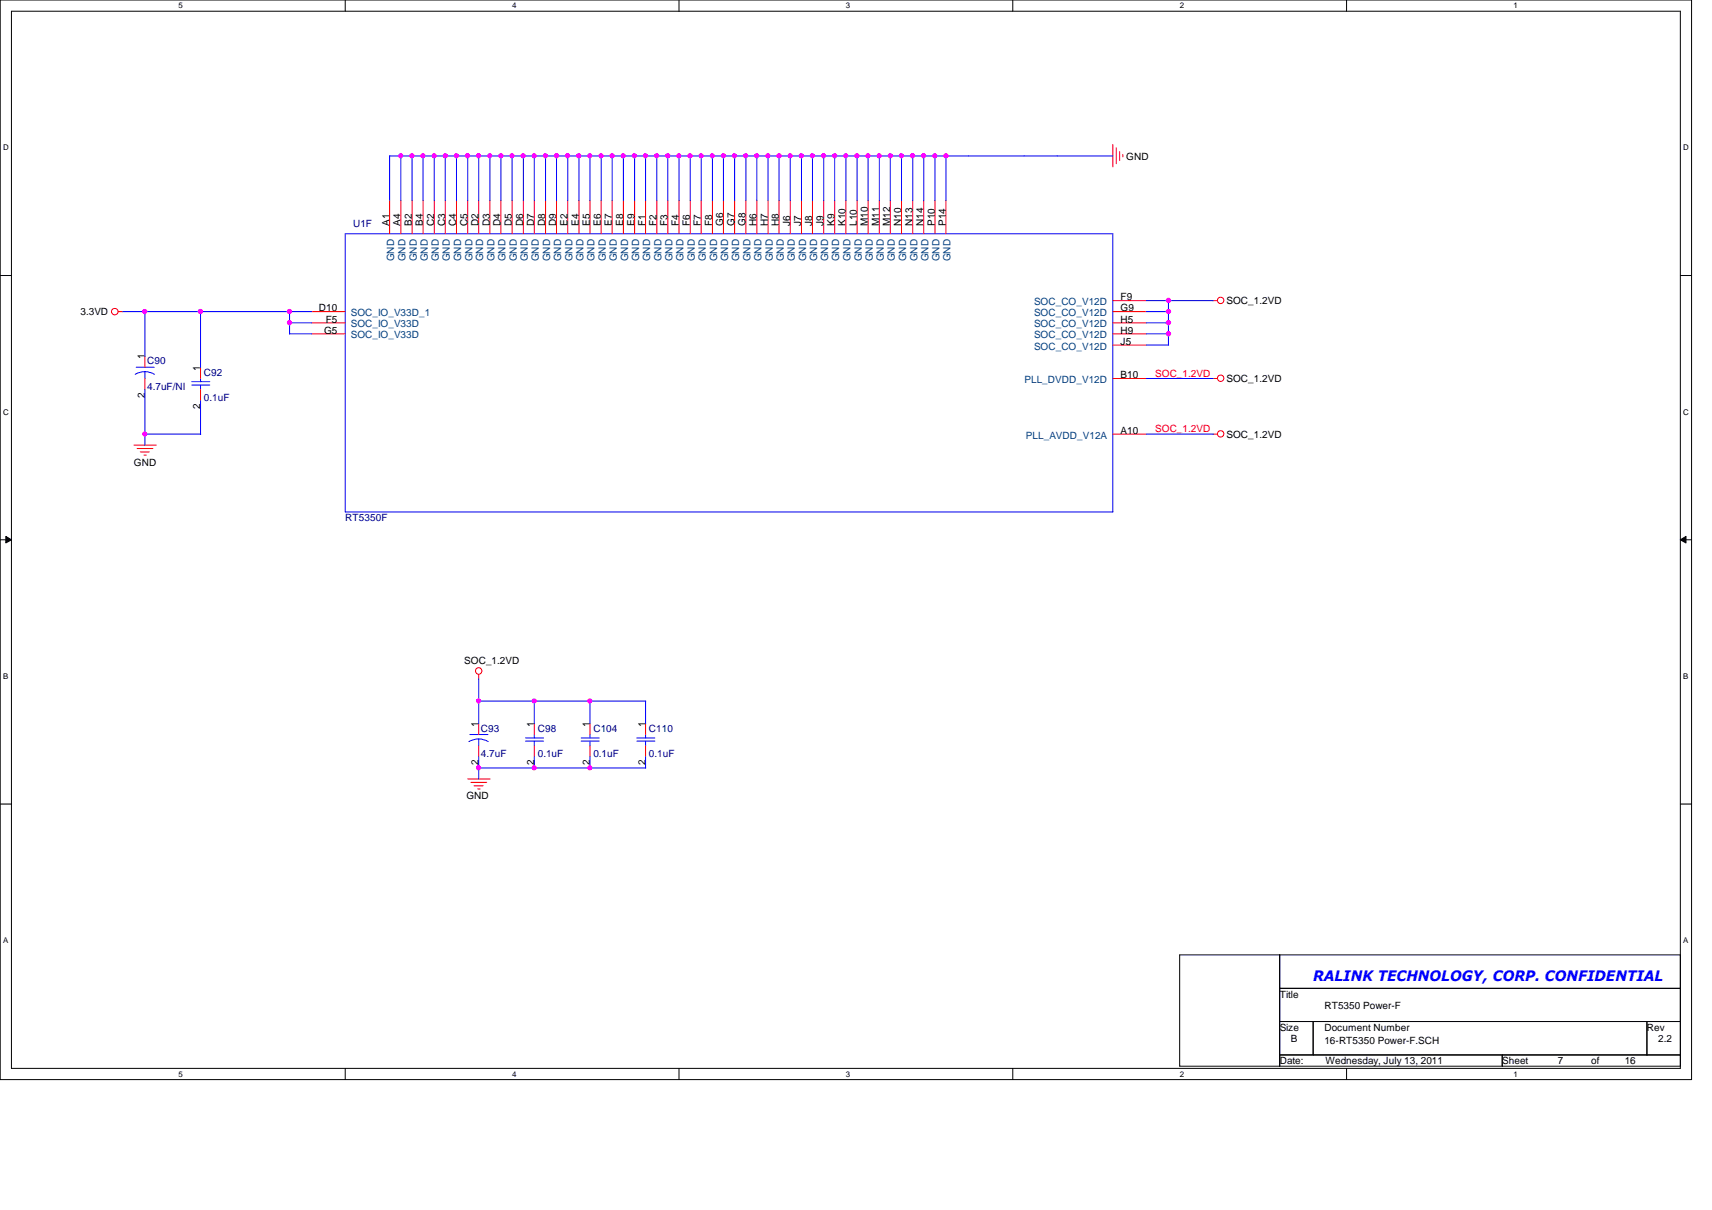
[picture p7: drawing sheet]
<svg xmlns="http://www.w3.org/2000/svg" width="297mm" height="210mm" viewBox="0 0 297 210" stroke-linecap="round" stroke-linejoin="round" font-family="sans-serif">
<path d="M0 0h293.5v187.3h-293.5zM2 1.9h289.5v183.4h-289.5z" fill="none" stroke="#000" stroke-width=".17"/>
<g fill="#fff">
<path d="M30.9 .2h.8v1.5h-.8z"/>
<path d="M30.9 185.5h.8v1.6h-.8z"/>
</g>
<path d="M59.9 0v1.9M59.9 185.3v2" fill="none" stroke="#000" stroke-width=".17"/>
<g fill="#fff">
<path d="M88.9 .2h.7v1.5h-.7z"/>
<path d="M88.9 185.5h.7v1.6h-.7z"/>
</g>
<path d="M117.8 0v1.9M117.8 185.3v2" fill="none" stroke="#000" stroke-width=".17"/>
<g fill="#fff">
<path d="M146.8 .2h.7v1.5h-.7z"/>
<path d="M146.8 185.5h.7v1.6h-.7z"/>
</g>
<path d="M175.7 0v1.9M175.7 185.3v2" fill="none" stroke="#000" stroke-width=".17"/>
<g fill="#fff">
<path d="M204.7 .2h.7v1.5h-.7z"/>
<path d="M204.7 185.5h.7v1.6h-.7z"/>
</g>
<path d="M233.6 0v1.9M233.6 185.3v2" fill="none" stroke="#000" stroke-width=".17"/>
<g fill="#fff">
<path d="M262.6 .2h.8v1.5h-.8z"/>
<path d="M262.6 185.5h.8v1.6h-.8z"/>
<path d="M.5 24.8h1v1.6h-1z"/>
<path d="M292.1 24.8h.9v1.6h-.9z"/>
<path d="M.5 70.7h1v1.5h-1z"/>
<path d="M292.1 70.7h.9v1.5h-.9z"/>
</g>
<path d="M0 47.8h2M291.5 47.8h2" fill="none" stroke="#000" stroke-width=".17"/>
<g fill="#fff">
<path d="M.5 116.5h.9v1.6h-.9z"/>
<path d="M292.1 116.5h.8v1.6h-.8z"/>
</g>
<path d="M0 93.6h2M1 93l1 .6-1 .6zM291.5 93.6l1-.6v1.2zM291.5 93.6h2" fill="none" stroke="#000" stroke-width=".17"/>
<path d="M1 93l1 .6-1 .6zM291.5 93.6l1-.6v1.2z" fill="#000"/>
<g fill="#fff">
<path d="M.5 162.4h.9v1.5h-.9z"/>
<path d="M292.1 162.4h.8v1.5h-.8z"/>
</g>
<path d="M0 139.5h2M291.5 139.5h2M204.7 165.7h86.8v19.3h-86.8zM222 171.4h69.5M222 165.7v19.3M222 177.2h69.5M227.8 177.2v5.8M285.7 177.2v5.8M222 183h69.5M260.6 183v2" fill="none" stroke="#000" stroke-width=".17"/>
<g fill="none" stroke="#f00" stroke-width=".17">
<path d="M67.6 34.8v5.8M69.6 34.8v5.8M71.5 34.8v5.8M73.4 34.8v5.8M75.3 34.8v5.8M77.3 34.8v5.8M79.2 34.8v5.8M81.1 34.8v5.8M83.1 34.8v5.8M85 34.8v5.8M86.9 34.8v5.8M88.9 34.8v5.8"/>
<path d="M90.8 34.8v5.8M92.7 34.8v5.8M94.7 34.8v5.8M96.6 34.8v5.8M98.5 34.8v5.8M100.5 34.8v5.8M102.4 34.8v5.8M104.3 34.8v5.8M106.2 34.8v5.8M108.2 34.8v5.8M110.1 34.8v5.8M112 34.8v5.8"/>
<path d="M114 34.8v5.8M115.9 34.8v5.8M117.8 34.8v5.8M119.8 34.8v5.8M121.7 34.8v5.8M123.6 34.8v5.8M125.5 34.8v5.8M127.5 34.8v5.8M129.4 34.8v5.8M131.3 34.8v5.8M133.3 34.8v5.8M135.2 34.8v5.8"/>
<path d="M137.1 34.8v5.8M139.1 34.8v5.8M141 34.8v5.8M142.9 34.8v5.8M144.8 34.8v5.8M146.8 34.8v5.8M148.7 34.8v5.8M150.6 34.8v5.8M152.6 34.8v5.8M154.5 34.8v5.8M156.4 34.8v5.8M158.4 34.8v5.8"/>
<path d="M160.3 34.8v5.8M162.2 34.8v5.8M164.1 34.8v5.8M193.1 25.1v3.9M193.7 25.7v2.7M194.3 26.3v1.6M194.8 26.8v.4M20.5 54.1h.8M54.1 54.1h5.8M54.1 56h5.8M54.1 57.9h5.8M193.1 52.2h5.8"/>
<path d="M193.1 54.1h5.8M193.1 56h5.8M193.1 57.9h5.8M193.1 59.9h5.8M210.4 52.2h.8M23.2 77.2h3.9M23.8 77.8h2.7M24.3 78.4h1.6M25 79h.4M25.1 61.8v1.9M25.1 65.7v1.9M34.8 63.7v2"/>
<path d="M34.8 67.6v1.9M193.1 65.7h5.8M193.1 75.3h5.8M210.4 65.7h.8M210.4 75.3h.8M83.1 117v.8M81.1 135.1h3.9M81.7 135.7h2.8M82.3 136.3h1.5M82.9 136.9h.4M83.1 125.5v1.9M83.1 129.4v1.9"/>
<path d="M92.7 125.5v1.9M92.7 129.4v1.9M102.4 125.5v1.9M102.4 129.4v1.9M112 125.5v1.9M112 129.4v1.9"/>
<circle cx="19.9" cy="54.1" r=".56"/>
<circle cx="211.8" cy="52.1" r=".56"/>
<circle cx="211.8" cy="65.6" r=".56"/>
<circle cx="211.8" cy="75.3" r=".56"/>
<circle cx="83" cy="116.4" r=".56"/>
</g>
<g fill="none" stroke="#00f" stroke-width=".17">
<path d="M67.6 27.1h125.5M67.6 27v7.8M69.6 27.1v7.7M71.5 27.1v7.7M73.4 27.1v7.7M75.3 27.1v7.7M77.3 27.1v7.7M79.2 27.1v7.7M81.1 27.1v7.7M83.1 27.1v7.7M85 27.1v7.7M86.9 27.1v7.7"/>
<path d="M88.9 27.1v7.7M90.8 27.1v7.7M92.7 27.1v7.7M94.7 27.1v7.7M96.6 27.1v7.7M98.5 27.1v7.7M100.5 27.1v7.7M102.4 27.1v7.7M104.3 27.1v7.7M106.2 27.1v7.7M108.2 27.1v7.7M110.1 27.1v7.7"/>
<path d="M112 27.1v7.7M114 27.1v7.7M115.9 27.1v7.7M117.8 27.1v7.7M119.8 27.1v7.7M121.7 27.1v7.7M123.6 27.1v7.7M125.5 27.1v7.7M127.5 27.1v7.7M129.4 27.1v7.7M131.3 27.1v7.7M133.3 27v7.8"/>
<path d="M135.2 27.1v7.7M137.1 27.1v7.7M139.1 27.1v7.7M141 27.1v7.7M142.9 27.1v7.7M144.8 27.1v7.7M146.8 27.1v7.7M148.7 27.1v7.7M150.6 27.1v7.7M152.6 27.1v7.7M154.5 27.1v7.7M156.4 27.1v7.7"/>
<path d="M158.4 27.1v7.7M160.3 27.1v7.7M162.2 27.1v7.7M164.1 27.1v7.7M21.3 54.1h32.8M25.1 54.1v7.7M34.8 54.1v9.7M50.2 57.9h3.9M50.2 56h3.9M50.2 54v4M59.9 40.6h133.2v48.2h-133.2zM198.9 57.9h3.9"/>
<path d="M198.9 52.2h11.6M198.9 56h3.9M198.9 54.1h3.9M198.9 59.9h3.9M202.7 52.2v7.7M23.6 63.7h3.2M25.1 64.5l.9 .1 .8 .3M25.1 64.5l-.7 .1-1 .3M25.1 64.5v1.2M25.1 67.6v9.7M25.1 75.3h9.7M33.3 66.2h3.1"/>
<path d="M33.3 66.8h3.1M34.8 65.6v.6M34.8 66.8v.8M34.8 69.5v5.9M198.9 75.3h11.6M198.9 65.7h11.6M83.1 117.8v7.7M81.5 127.4h3.2M83.1 128.2l.8 .1 .8 .4M83.1 128.2l-.8 .1-.9 .4M83.1 128.2v1.2M83.1 131.3v3.9"/>
<path d="M83.1 133.2h29M83.1 121.6h29M91.2 128h3.1M91.2 128.6h3.1M92.7 121.6v3.9M92.7 127.4v.6M92.7 128.6v.8M92.7 131.3v2M100.8 128h3.2M100.8 128.6h3.2M102.4 121.6v3.9M102.4 127.4v.6"/>
<path d="M102.4 128.6v.8M102.4 131.3v2M110.5 128h3.1M110.5 128.6h3.1M112 121.6v3.9M112 127.4v.6M112 128.6v.8M112 131.3v2"/>
</g>
<circle cx="71.5" cy="27" r=".37" fill="#f0f"/>
<circle cx="71.5" cy="27" r=".37" fill="none" stroke="#f0f" stroke-width=".17"/>
<circle cx="131.3" cy="27" r=".37" fill="#f0f"/>
<circle cx="131.3" cy="27" r=".37" fill="none" stroke="#f0f" stroke-width=".17"/>
<circle cx="73.4" cy="27" r=".37" fill="#f0f"/>
<circle cx="73.4" cy="27" r=".37" fill="none" stroke="#f0f" stroke-width=".17"/>
<circle cx="75.3" cy="27" r=".37" fill="#f0f"/>
<circle cx="75.3" cy="27" r=".37" fill="none" stroke="#f0f" stroke-width=".17"/>
<circle cx="81.1" cy="27" r=".37" fill="#f0f"/>
<circle cx="81.1" cy="27" r=".37" fill="none" stroke="#f0f" stroke-width=".17"/>
<circle cx="77.3" cy="27" r=".37" fill="#f0f"/>
<circle cx="77.3" cy="27" r=".37" fill="none" stroke="#f0f" stroke-width=".17"/>
<circle cx="79.2" cy="27" r=".37" fill="#f0f"/>
<circle cx="79.2" cy="27" r=".37" fill="none" stroke="#f0f" stroke-width=".17"/>
<circle cx="88.8" cy="27" r=".37" fill="#f0f"/>
<circle cx="88.8" cy="27" r=".37" fill="none" stroke="#f0f" stroke-width=".17"/>
<circle cx="85" cy="27" r=".37" fill="#f0f"/>
<circle cx="85" cy="27" r=".37" fill="none" stroke="#f0f" stroke-width=".17"/>
<circle cx="86.9" cy="27" r=".37" fill="#f0f"/>
<circle cx="86.9" cy="27" r=".37" fill="none" stroke="#f0f" stroke-width=".17"/>
<circle cx="92.7" cy="27" r=".37" fill="#f0f"/>
<circle cx="92.7" cy="27" r=".37" fill="none" stroke="#f0f" stroke-width=".17"/>
<circle cx="94.6" cy="27" r=".37" fill="#f0f"/>
<circle cx="94.6" cy="27" r=".37" fill="none" stroke="#f0f" stroke-width=".17"/>
<circle cx="98.5" cy="27" r=".37" fill="#f0f"/>
<circle cx="98.5" cy="27" r=".37" fill="none" stroke="#f0f" stroke-width=".17"/>
<circle cx="104.3" cy="27" r=".37" fill="#f0f"/>
<circle cx="104.3" cy="27" r=".37" fill="none" stroke="#f0f" stroke-width=".17"/>
<circle cx="100.4" cy="27" r=".37" fill="#f0f"/>
<circle cx="100.4" cy="27" r=".37" fill="none" stroke="#f0f" stroke-width=".17"/>
<circle cx="102.3" cy="27" r=".37" fill="#f0f"/>
<circle cx="102.3" cy="27" r=".37" fill="none" stroke="#f0f" stroke-width=".17"/>
<circle cx="113.9" cy="27" r=".37" fill="#f0f"/>
<circle cx="113.9" cy="27" r=".37" fill="none" stroke="#f0f" stroke-width=".17"/>
<circle cx="112" cy="27" r=".37" fill="#f0f"/>
<circle cx="112" cy="27" r=".37" fill="none" stroke="#f0f" stroke-width=".17"/>
<circle cx="108.1" cy="27" r=".37" fill="#f0f"/>
<circle cx="108.1" cy="27" r=".37" fill="none" stroke="#f0f" stroke-width=".17"/>
<circle cx="110.1" cy="27" r=".37" fill="#f0f"/>
<circle cx="110.1" cy="27" r=".37" fill="none" stroke="#f0f" stroke-width=".17"/>
<circle cx="119.7" cy="27" r=".37" fill="#f0f"/>
<circle cx="119.7" cy="27" r=".37" fill="none" stroke="#f0f" stroke-width=".17"/>
<circle cx="117.8" cy="27" r=".37" fill="#f0f"/>
<circle cx="117.8" cy="27" r=".37" fill="none" stroke="#f0f" stroke-width=".17"/>
<circle cx="129.4" cy="27" r=".37" fill="#f0f"/>
<circle cx="129.4" cy="27" r=".37" fill="none" stroke="#f0f" stroke-width=".17"/>
<circle cx="127.4" cy="27" r=".37" fill="#f0f"/>
<circle cx="127.4" cy="27" r=".37" fill="none" stroke="#f0f" stroke-width=".17"/>
<circle cx="123.6" cy="27" r=".37" fill="#f0f"/>
<circle cx="123.6" cy="27" r=".37" fill="none" stroke="#f0f" stroke-width=".17"/>
<circle cx="125.5" cy="27" r=".37" fill="#f0f"/>
<circle cx="125.5" cy="27" r=".37" fill="none" stroke="#f0f" stroke-width=".17"/>
<circle cx="83" cy="27" r=".37" fill="#f0f"/>
<circle cx="83" cy="27" r=".37" fill="none" stroke="#f0f" stroke-width=".17"/>
<circle cx="90.8" cy="27" r=".37" fill="#f0f"/>
<circle cx="90.8" cy="27" r=".37" fill="none" stroke="#f0f" stroke-width=".17"/>
<circle cx="96.6" cy="27" r=".37" fill="#f0f"/>
<circle cx="96.6" cy="27" r=".37" fill="none" stroke="#f0f" stroke-width=".17"/>
<circle cx="106.2" cy="27" r=".37" fill="#f0f"/>
<circle cx="106.2" cy="27" r=".37" fill="none" stroke="#f0f" stroke-width=".17"/>
<circle cx="115.9" cy="27" r=".37" fill="#f0f"/>
<circle cx="115.9" cy="27" r=".37" fill="none" stroke="#f0f" stroke-width=".17"/>
<circle cx="121.6" cy="27" r=".37" fill="#f0f"/>
<circle cx="121.6" cy="27" r=".37" fill="none" stroke="#f0f" stroke-width=".17"/>
<circle cx="202.7" cy="54" r=".37" fill="#f0f"/>
<circle cx="202.7" cy="54" r=".37" fill="none" stroke="#f0f" stroke-width=".17"/>
<circle cx="202.7" cy="57.9" r=".38" fill="#f0f"/>
<circle cx="202.7" cy="57.9" r=".38" fill="none" stroke="#f0f" stroke-width=".17"/>
<circle cx="202.7" cy="56" r=".37" fill="#f0f"/>
<circle cx="202.7" cy="56" r=".37" fill="none" stroke="#f0f" stroke-width=".17"/>
<circle cx="202.7" cy="52.1" r=".38" fill="#f0f"/>
<circle cx="202.7" cy="52.1" r=".38" fill="none" stroke="#f0f" stroke-width=".17"/>
<circle cx="25.1" cy="75.3" r=".37" fill="#f0f"/>
<circle cx="25.1" cy="75.3" r=".37" fill="none" stroke="#f0f" stroke-width=".17"/>
<circle cx="83" cy="121.6" r=".37" fill="#f0f"/>
<circle cx="83" cy="121.6" r=".37" fill="none" stroke="#f0f" stroke-width=".17"/>
<circle cx="83" cy="133.2" r=".37" fill="#f0f"/>
<circle cx="83" cy="133.2" r=".37" fill="none" stroke="#f0f" stroke-width=".17"/>
<circle cx="69.5" cy="27" r=".37" fill="#f0f"/>
<circle cx="69.5" cy="27" r=".37" fill="none" stroke="#f0f" stroke-width=".17"/>
<circle cx="133.2" cy="27" r=".37" fill="#f0f"/>
<circle cx="133.2" cy="27" r=".37" fill="none" stroke="#f0f" stroke-width=".17"/>
<circle cx="154.5" cy="27" r=".37" fill="#f0f"/>
<circle cx="154.5" cy="27" r=".37" fill="none" stroke="#f0f" stroke-width=".17"/>
<circle cx="146.7" cy="27" r=".37" fill="#f0f"/>
<circle cx="146.7" cy="27" r=".37" fill="none" stroke="#f0f" stroke-width=".17"/>
<circle cx="164.1" cy="27" r=".37" fill="#f0f"/>
<circle cx="164.1" cy="27" r=".37" fill="none" stroke="#f0f" stroke-width=".17"/>
<circle cx="152.5" cy="27" r=".37" fill="#f0f"/>
<circle cx="152.5" cy="27" r=".37" fill="none" stroke="#f0f" stroke-width=".17"/>
<circle cx="160.2" cy="27" r=".37" fill="#f0f"/>
<circle cx="160.2" cy="27" r=".37" fill="none" stroke="#f0f" stroke-width=".17"/>
<circle cx="144.8" cy="27" r=".37" fill="#f0f"/>
<circle cx="144.8" cy="27" r=".37" fill="none" stroke="#f0f" stroke-width=".17"/>
<circle cx="150.6" cy="27" r=".37" fill="#f0f"/>
<circle cx="150.6" cy="27" r=".37" fill="none" stroke="#f0f" stroke-width=".17"/>
<circle cx="142.9" cy="27" r=".37" fill="#f0f"/>
<circle cx="142.9" cy="27" r=".37" fill="none" stroke="#f0f" stroke-width=".17"/>
<circle cx="158.3" cy="27" r=".37" fill="#f0f"/>
<circle cx="158.3" cy="27" r=".37" fill="none" stroke="#f0f" stroke-width=".17"/>
<circle cx="135.2" cy="27" r=".37" fill="#f0f"/>
<circle cx="135.2" cy="27" r=".37" fill="none" stroke="#f0f" stroke-width=".17"/>
<circle cx="137.1" cy="27" r=".37" fill="#f0f"/>
<circle cx="137.1" cy="27" r=".37" fill="none" stroke="#f0f" stroke-width=".17"/>
<circle cx="139" cy="27" r=".37" fill="#f0f"/>
<circle cx="139" cy="27" r=".37" fill="none" stroke="#f0f" stroke-width=".17"/>
<circle cx="140.9" cy="27" r=".37" fill="#f0f"/>
<circle cx="140.9" cy="27" r=".37" fill="none" stroke="#f0f" stroke-width=".17"/>
<circle cx="156.4" cy="27" r=".37" fill="#f0f"/>
<circle cx="156.4" cy="27" r=".37" fill="none" stroke="#f0f" stroke-width=".17"/>
<circle cx="148.7" cy="27" r=".37" fill="#f0f"/>
<circle cx="148.7" cy="27" r=".37" fill="none" stroke="#f0f" stroke-width=".17"/>
<circle cx="162.2" cy="27" r=".37" fill="#f0f"/>
<circle cx="162.2" cy="27" r=".37" fill="none" stroke="#f0f" stroke-width=".17"/>
<circle cx="50.2" cy="54" r=".37" fill="#f0f"/>
<circle cx="50.2" cy="54" r=".37" fill="none" stroke="#f0f" stroke-width=".17"/>
<circle cx="50.2" cy="56" r=".37" fill="#f0f"/>
<circle cx="50.2" cy="56" r=".37" fill="none" stroke="#f0f" stroke-width=".17"/>
<circle cx="92.7" cy="133.2" r=".37" fill="#f0f"/>
<circle cx="92.7" cy="133.2" r=".37" fill="none" stroke="#f0f" stroke-width=".17"/>
<circle cx="92.7" cy="121.6" r=".37" fill="#f0f"/>
<circle cx="92.7" cy="121.6" r=".37" fill="none" stroke="#f0f" stroke-width=".17"/>
<circle cx="102.3" cy="133.2" r=".37" fill="#f0f"/>
<circle cx="102.3" cy="133.2" r=".37" fill="none" stroke="#f0f" stroke-width=".17"/>
<circle cx="102.3" cy="121.6" r=".37" fill="#f0f"/>
<circle cx="102.3" cy="121.6" r=".37" fill="none" stroke="#f0f" stroke-width=".17"/>
<circle cx="34.8" cy="54" r=".37" fill="#f0f"/>
<circle cx="34.8" cy="54" r=".37" fill="none" stroke="#f0f" stroke-width=".17"/>
<circle cx="50.2" cy="54" r=".37" fill="#f0f"/>
<circle cx="50.2" cy="54" r=".37" fill="none" stroke="#f0f" stroke-width=".17"/>
<circle cx="25.1" cy="54" r=".37" fill="#f0f"/>
<circle cx="25.1" cy="54" r=".37" fill="none" stroke="#f0f" stroke-width=".17"/>
<circle cx="34.8" cy="54" r=".37" fill="#f0f"/>
<circle cx="34.8" cy="54" r=".37" fill="none" stroke="#f0f" stroke-width=".17"/>
<text font-size="2.5" fill="#00f" x="227.8" y="170.1">RALINK TECHNOLOGY, CORP. CONFIDENTIAL</text>
<g font-size="1.7">
<text x="195.4" y="27.7">GND</text>
<text x="67.6" y="39.2" transform="rotate(-90 67.6 39.2)">A1</text>
<text x="69.5" y="39.2" transform="rotate(-90 69.5 39.2)">A4</text>
<text x="71.5" y="39.2" transform="rotate(-90 71.5 39.2)">B2</text>
<text x="73.4" y="39.2" transform="rotate(-90 73.4 39.2)">B4</text>
<text x="75.3" y="39.2" transform="rotate(-90 75.3 39.2)">C2</text>
<text x="77.2" y="39.2" transform="rotate(-90 77.2 39.2)">C3</text>
<text x="79.2" y="39.2" transform="rotate(-90 79.2 39.2)">C4</text>
<text x="81.1" y="39.2" transform="rotate(-90 81.1 39.2)">C5</text>
<text x="83" y="39.2" transform="rotate(-90 83 39.2)">D2</text>
<text x="85" y="39.2" transform="rotate(-90 85 39.2)">D3</text>
<text x="86.9" y="39.2" transform="rotate(-90 86.9 39.2)">D4</text>
<text x="88.8" y="39.2" transform="rotate(-90 88.8 39.2)">D5</text>
<text x="90.8" y="39.2" transform="rotate(-90 90.8 39.2)">D6</text>
<text x="92.7" y="39.2" transform="rotate(-90 92.7 39.2)">D7</text>
<text x="94.6" y="39.2" transform="rotate(-90 94.6 39.2)">D8</text>
<text x="96.5" y="39.2" transform="rotate(-90 96.5 39.2)">D9</text>
<text x="98.5" y="39.2" transform="rotate(-90 98.5 39.2)">E2</text>
<text x="100.4" y="39.2" transform="rotate(-90 100.4 39.2)">E4</text>
<text x="102.3" y="39.2" transform="rotate(-90 102.3 39.2)">E5</text>
<text x="104.3" y="39.2" transform="rotate(-90 104.3 39.2)">E6</text>
<text x="106.2" y="39.2" transform="rotate(-90 106.2 39.2)">E7</text>
<text x="108.1" y="39.2" transform="rotate(-90 108.1 39.2)">E8</text>
<text x="110.1" y="39.2" transform="rotate(-90 110.1 39.2)">E9</text>
<text x="112" y="39.2" transform="rotate(-90 112 39.2)">F1</text>
<text x="113.9" y="39.2" transform="rotate(-90 113.9 39.2)">F2</text>
<text x="115.8" y="39.2" transform="rotate(-90 115.8 39.2)">F3</text>
<text x="117.8" y="39.2" transform="rotate(-90 117.8 39.2)">F4</text>
<text x="119.7" y="39.2" transform="rotate(-90 119.7 39.2)">F6</text>
<text x="121.6" y="39.2" transform="rotate(-90 121.6 39.2)">F7</text>
<text x="123.6" y="39.2" transform="rotate(-90 123.6 39.2)">F8</text>
<text x="125.5" y="39.2" transform="rotate(-90 125.5 39.2)">G6</text>
<text x="127.4" y="39.2" transform="rotate(-90 127.4 39.2)">G7</text>
<text x="129.4" y="39.2" transform="rotate(-90 129.4 39.2)">G8</text>
<text x="131.3" y="39.2" transform="rotate(-90 131.3 39.2)">H6</text>
<text x="133.2" y="39.2" transform="rotate(-90 133.2 39.2)">H7</text>
<text x="135.1" y="39.2" transform="rotate(-90 135.1 39.2)">H8</text>
<text x="137.1" y="39.2" transform="rotate(-90 137.1 39.2)">J6</text>
<text x="139" y="39.2" transform="rotate(-90 139 39.2)">J7</text>
<text x="140.9" y="39.2" transform="rotate(-90 140.9 39.2)">J8</text>
<text x="142.9" y="39.2" transform="rotate(-90 142.9 39.2)">J9</text>
<text x="144.8" y="39.2" transform="rotate(-90 144.8 39.2)">K9</text>
<text x="146.7" y="39.2" transform="rotate(-90 146.7 39.2)">K10</text>
<text x="148.7" y="39.2" transform="rotate(-90 148.7 39.2)">L10</text>
<text x="150.6" y="39.2" transform="rotate(-90 150.6 39.2)">M10</text>
<text x="152.5" y="39.2" transform="rotate(-90 152.5 39.2)">M11</text>
<text x="154.4" y="39.2" transform="rotate(-90 154.4 39.2)">M12</text>
<text x="156.4" y="39.2" transform="rotate(-90 156.4 39.2)">N10</text>
<text x="158.3" y="39.2" transform="rotate(-90 158.3 39.2)">N13</text>
<text x="160.2" y="39.2" transform="rotate(-90 160.2 39.2)">N14</text>
<text x="162.2" y="39.2" transform="rotate(-90 162.2 39.2)">P10</text>
<text x="164.1" y="39.2" transform="rotate(-90 164.1 39.2)">P14</text>
<text x="194.4" y="52.1">F9</text>
<text x="212.8" y="52.8">SOC_1.2VD</text>
<text x="14" y="54.7">3.3VD</text>
<text x="55.3" y="54">D10</text>
<text x="56.2" y="57.9">G5</text>
<text x="56.5" y="56">F5</text>
<text x="194.4" y="54">G9</text>
<text x="194.4" y="56">H5</text>
<text x="194.4" y="57.9">H9</text>
<text x="194.4" y="59.8">J5</text>
<text x="25.1" y="62.4" transform="rotate(-90 25.1 62.4)">1</text>
<text x="34.8" y="64.3" transform="rotate(-90 34.8 64.3)">1</text>
<text x="194.4" y="65.6">B10</text>
<text x="25.1" y="69" transform="rotate(-90 25.1 69)">2</text>
<text x="34.8" y="71" transform="rotate(-90 34.8 71)">2</text>
<text x="212.8" y="66.3">SOC_1.2VD</text>
<text x="194.4" y="75.3">A10</text>
<text x="212.8" y="75.9">SOC_1.2VD</text>
<text x="23.2" y="80.8">GND</text>
<text x="80.6" y="115.1">SOC_1.2VD</text>
<text x="83" y="126.1" transform="rotate(-90 83 126.1)">1</text>
<text x="92.7" y="126.1" transform="rotate(-90 92.7 126.1)">1</text>
<text x="102.3" y="126.1" transform="rotate(-90 102.3 126.1)">1</text>
<text x="112" y="126.1" transform="rotate(-90 112 126.1)">1</text>
<text x="83" y="132.8" transform="rotate(-90 83 132.8)">2</text>
<text x="92.7" y="132.8" transform="rotate(-90 92.7 132.8)">2</text>
<text x="102.3" y="132.8" transform="rotate(-90 102.3 132.8)">2</text>
<text x="112" y="132.8" transform="rotate(-90 112 132.8)">2</text>
<text x="80.9" y="138.7">GND</text>
<text x="222" y="173.1">Title</text>
<text x="222" y="178.8">Size</text>
<text x="229.8" y="175">RT5350 Power-F</text>
<text x="229.8" y="178.8">Document Number</text>
<text x="285.7" y="178.8">Rev</text>
<text x="222" y="184.6">Date:</text>
<text x="224" y="180.8">B</text>
<text x="229.8" y="181.1">16-RT5350 Power-F.SCH</text>
<text x="230" y="184.6">Wednesday, July 13, 2011</text>
<text x="260.6" y="184.6">Sheet</text>
<text x="270.3" y="184.6">7</text>
<text x="276.1" y="184.6">of</text>
<text x="281.9" y="184.6">16</text>
<text x="287.7" y="180.8">2.2</text>
</g>
<g font-size="1.7" fill="#000080">
<text x="61.3" y="39.5">U1F</text>
<text x="25.5" y="63.2">C90</text>
<text x="35.4" y="65.2">C92</text>
<text x="25.5" y="67.6">4.7uF/NI</text>
<text x="35.4" y="69.6">0.1uF</text>
<text x="59.9" y="90.4">RT5350F</text>
<text x="83.4" y="126.9">C93</text>
<text x="83.4" y="131.4">4.7uF</text>
<text x="93.3" y="126.9">C98</text>
<text x="93.3" y="131.4">0.1uF</text>
<text x="103" y="126.9">C104</text>
<text x="103" y="131.4">0.1uF</text>
<text x="112.6" y="126.9">C110</text>
<text x="112.6" y="131.4">0.1uF</text>
</g>
<g font-size="1.7" fill="#004080">
<text x="68.4" y="45.3" transform="rotate(-90 68.4 45.3)">GND</text>
<text x="70.4" y="45.3" transform="rotate(-90 70.4 45.3)">GND</text>
<text x="72.3" y="45.3" transform="rotate(-90 72.3 45.3)">GND</text>
<text x="74.2" y="45.3" transform="rotate(-90 74.2 45.3)">GND</text>
<text x="76.2" y="45.3" transform="rotate(-90 76.2 45.3)">GND</text>
<text x="78.1" y="45.3" transform="rotate(-90 78.1 45.3)">GND</text>
<text x="80" y="45.3" transform="rotate(-90 80 45.3)">GND</text>
<text x="82" y="45.3" transform="rotate(-90 82 45.3)">GND</text>
<text x="83.9" y="45.3" transform="rotate(-90 83.9 45.3)">GND</text>
<text x="85.8" y="45.3" transform="rotate(-90 85.8 45.3)">GND</text>
<text x="87.7" y="45.3" transform="rotate(-90 87.7 45.3)">GND</text>
<text x="89.7" y="45.3" transform="rotate(-90 89.7 45.3)">GND</text>
<text x="91.6" y="45.3" transform="rotate(-90 91.6 45.3)">GND</text>
<text x="93.5" y="45.3" transform="rotate(-90 93.5 45.3)">GND</text>
<text x="95.5" y="45.3" transform="rotate(-90 95.5 45.3)">GND</text>
<text x="97.4" y="45.3" transform="rotate(-90 97.4 45.3)">GND</text>
<text x="99.3" y="45.3" transform="rotate(-90 99.3 45.3)">GND</text>
<text x="101.3" y="45.3" transform="rotate(-90 101.3 45.3)">GND</text>
<text x="103.2" y="45.3" transform="rotate(-90 103.2 45.3)">GND</text>
<text x="105.1" y="45.3" transform="rotate(-90 105.1 45.3)">GND</text>
<text x="107" y="45.3" transform="rotate(-90 107 45.3)">GND</text>
<text x="109" y="45.3" transform="rotate(-90 109 45.3)">GND</text>
<text x="110.9" y="45.3" transform="rotate(-90 110.9 45.3)">GND</text>
<text x="112.8" y="45.3" transform="rotate(-90 112.8 45.3)">GND</text>
<text x="114.8" y="45.3" transform="rotate(-90 114.8 45.3)">GND</text>
<text x="116.7" y="45.3" transform="rotate(-90 116.7 45.3)">GND</text>
<text x="118.6" y="45.3" transform="rotate(-90 118.6 45.3)">GND</text>
<text x="120.6" y="45.3" transform="rotate(-90 120.6 45.3)">GND</text>
<text x="122.5" y="45.3" transform="rotate(-90 122.5 45.3)">GND</text>
<text x="124.4" y="45.3" transform="rotate(-90 124.4 45.3)">GND</text>
<text x="126.3" y="45.3" transform="rotate(-90 126.3 45.3)">GND</text>
<text x="128.3" y="45.3" transform="rotate(-90 128.3 45.3)">GND</text>
<text x="130.2" y="45.3" transform="rotate(-90 130.2 45.3)">GND</text>
<text x="132.1" y="45.3" transform="rotate(-90 132.1 45.3)">GND</text>
<text x="134.1" y="45.3" transform="rotate(-90 134.1 45.3)">GND</text>
<text x="136" y="45.3" transform="rotate(-90 136 45.3)">GND</text>
<text x="137.9" y="45.3" transform="rotate(-90 137.9 45.3)">GND</text>
<text x="139.9" y="45.3" transform="rotate(-90 139.9 45.3)">GND</text>
<text x="141.8" y="45.3" transform="rotate(-90 141.8 45.3)">GND</text>
<text x="143.7" y="45.3" transform="rotate(-90 143.7 45.3)">GND</text>
<text x="145.6" y="45.3" transform="rotate(-90 145.6 45.3)">GND</text>
<text x="147.6" y="45.3" transform="rotate(-90 147.6 45.3)">GND</text>
<text x="149.5" y="45.3" transform="rotate(-90 149.5 45.3)">GND</text>
<text x="151.4" y="45.3" transform="rotate(-90 151.4 45.3)">GND</text>
<text x="153.4" y="45.3" transform="rotate(-90 153.4 45.3)">GND</text>
<text x="155.3" y="45.3" transform="rotate(-90 155.3 45.3)">GND</text>
<text x="157.2" y="45.3" transform="rotate(-90 157.2 45.3)">GND</text>
<text x="159.2" y="45.3" transform="rotate(-90 159.2 45.3)">GND</text>
<text x="161.1" y="45.3" transform="rotate(-90 161.1 45.3)">GND</text>
<text x="163" y="45.3" transform="rotate(-90 163 45.3)">GND</text>
<text x="164.9" y="45.3" transform="rotate(-90 164.9 45.3)">GND</text>
<text x="179.4" y="53">SOC_CO_V12D</text>
<text x="60.9" y="54.9">SOC_IO_V33D_1</text>
<text x="60.9" y="56.8">SOC_IO_V33D</text>
<text x="60.9" y="58.7">SOC_IO_V33D</text>
<text x="179.4" y="54.9">SOC_CO_V12D</text>
<text x="179.4" y="56.8">SOC_CO_V12D</text>
<text x="179.4" y="58.7">SOC_CO_V12D</text>
<text x="179.4" y="60.7">SOC_CO_V12D</text>
<text x="177.8" y="66.5">PLL_DVDD_V12D</text>
<text x="178" y="76.1">PLL_AVDD_V12A</text>
</g>
<g font-size="1.7" fill="#f00">
<text x="200.4" y="65.3">SOC_1.2VD</text>
<text x="200.4" y="75">SOC_1.2VD</text>
</g>
<g font-size="1.4">
<text x="30.9" y="1.4">5</text>
<text x="88.9" y="1.4">4</text>
<text x="146.8" y="1.4">3</text>
<text x="204.7" y="1.4">2</text>
<text x="262.6" y="1.4">1</text>
<text x=".5" y="26.1">D</text>
<text x="292.1" y="26.1">D</text>
<text x=".5" y="71.9">C</text>
<text x="292.1" y="71.9">C</text>
<text x=".5" y="117.8">B</text>
<text x="292.1" y="117.8">B</text>
<text x=".5" y="163.6">A</text>
<text x="292.1" y="163.6">A</text>
<text x="30.9" y="186.8">5</text>
<text x="88.9" y="186.8">4</text>
<text x="146.8" y="186.8">3</text>
<text x="204.7" y="186.8">2</text>
<text x="262.6" y="186.8">1</text>
</g>
</svg>
